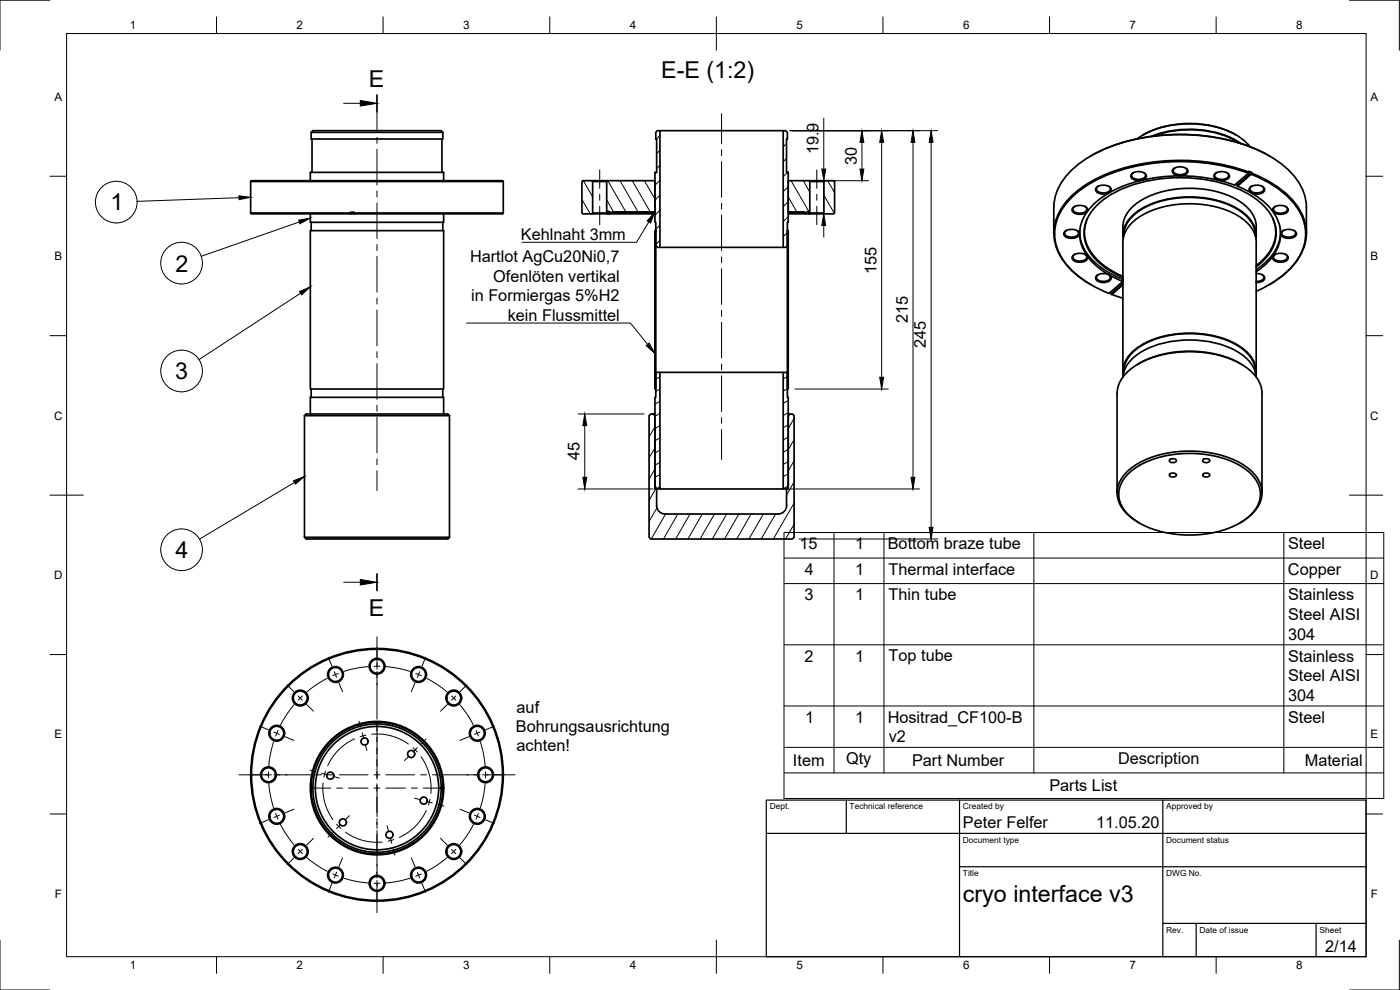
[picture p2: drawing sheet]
<svg xmlns="http://www.w3.org/2000/svg" width="420mm" height="297mm" viewBox="0 0 420 297" stroke-linecap="round" stroke-linejoin="round" font-family="sans-serif">
<!-- layer: Visible -->
<g fill="none" stroke="#000" stroke-width=".51">
<path d="M93.4 39.7a2.5 2.5 0 0 1 2.5-.5h34.5a2.5 2.5 0 0 1 2.5 .5M93.4 39.7h39.5M93.4 39.7v2h39.5v-2M197.3 39.2h.8v35h-.8l-.5-.5v-7h-.2v-15h.5v-10h-.3v-2zM198.1 39.2h37M235.1 39.2h.7l.5 .5v2h-.2v10h.5v15h-.3v7l-.5 .5h-.7zM75.2 54.5a3.2 3.2 0 0 1 2.4-.3h71.1a3.2 3.2 0 0 1 2.3 .3M75.2 54.5h75.8M75.2 54.5v9.4a2.98 2.98 0 0 0 2.3 .3h28.8M93.1 54.2v-2.5h40v2.5M93.6 41.7v10M132.6 41.7v10"/>
<path d="M151 54.5v9.4M174.6 54.5l.3-.3h2.7l.3 .3v9.4l-.3 .3h-2.7l-.3-.3zM177.6 54.2h4.7M177.9 54.5h4.2M236.6 54.2h6.2l.2 .3v9.4l-.2 .3-.1-.8-1.3 .5-.1-.3h-4.7zM242.8 54.2h4.7M243 54.5h4.2M247.5 54.2h2.7l.3 .3v9.4l-.3 .3h-2.7l-.3-.3v-9.4zM327.3 46.8a58 58 0 0 1 37.9-5.5 47.6 47.6 0 0 1 15.9 5.5M329.1 56.2a3.2 3.2 0 0 1 4.3 .4 1.46 1.46 0 0 1-1.7 1.6h-1.2a1.33 1.33 0 0 1-1.3-.5 1.33 1.33 0 0 1-.1-1.5zM329.6 55.9a1 1 0 0 0-.5 1.1 1 1 0 0 0 1 .7 2.24 2.24 0 0 0 3.1-1.2l-.5-.6M339.7 52.2a3.2 3.2 0 0 1 4.3 .3 1.46 1.46 0 0 1-1.7 1.6h-1.2a1.33 1.33 0 0 1-1.4-.5 1.33 1.33 0 0 1 0-1.4z"/>
<path d="M340.1 51.8a1 1 0 0 0-.4 1.2 1 1 0 0 0 1 .7 2.24 2.24 0 0 0 3.1-1.2l-.5-.7M341.3 41.6a29.4 29.4 0 0 1 22.7-3.7 18.9 18.9 0 0 1 11.1 6.1M343.3 40.3l-.3 .2M343.3 40.3a30.1 30.1 0 0 1 27.4 0M345.5 40.9a31.3 31.3 0 0 1 25.7 1.3l1.2 .8M346.2 40.8a30.5 30.5 0 0 1 25.6 2.1M352.1 50.7a3.2 3.2 0 0 1 4.4 .3 1.46 1.46 0 0 1-1.7 1.7h-1.2a1.33 1.33 0 0 1-1.4-.5 1.33 1.33 0 0 1-.1-1.5zM352.6 50.4a1 1 0 0 0-.5 1.2 1 1 0 0 0 1.1 .7 2.24 2.24 0 0 0 3.1-1.2l-.5-.7M364.6 52.2a3.2 3.2 0 0 1 4.3 .3 1.46 1.46 0 0 1-1.7 1.6h-1.2a1.33 1.33 0 0 1-1.3-.5 1.33 1.33 0 0 1-.1-1.4zM365.1 51.8a1 1 0 0 0-.5 1.2 1 1 0 0 0 1 .7 2.24 2.24 0 0 0 3.1-1.2l-.5-.7M370.6 40.3l.4 .2M370.8 55.2l.5 .2"/>
<path d="M371.3 55.5v.4M371.3 55.9a21.1 21.1 0 0 1 12.1 10 11.2 11.2 0 0 1-3 12.9l-3.4 2.7M374.7 52a60.9 60.9 0 0 0-44.9 1.6 24.4 24.4 0 0 0-12.5 12 14.2 14.2 0 0 0 4.1 15.3 32.9 32.9 0 0 0 11.4 7.1l4.2-3.5v-.5M374.8 51.4l-.1 .6-4.2 3.5a48.3 48.3 0 0 0-37 2 17.8 17.8 0 0 0-9.1 9.7 11.6 11.6 0 0 0 4 12 26.4 26.4 0 0 0 8.6 5.3M374.8 51.4l.8 .3M374.8 51.6a61.3 61.3 0 0 0-44.8 1.5 25.3 25.3 0 0 0-12.7 11.7 13.9 13.9 0 0 0 3.3 15.3 28.4 28.4 0 0 0 6.8 5.3M375.1 56.2a3.2 3.2 0 0 1 4.4 .4 1.46 1.46 0 0 1-1.7 1.6h-1.2a1.33 1.33 0 0 1-1.4-.5 1.33 1.33 0 0 1-.1-1.5zM375.5 52.3l-4.2 3.6M375.5 52.3a26.8 26.8 0 0 1 15.1 12.2 13.8 13.8 0 0 1-3.5 16.2l-2.3 2.1-2.8 2-5 2.6M375.6 55.9a1 1 0 0 0-.4 1.1 1 1 0 0 0 1 .7 2.24 2.24 0 0 0 3.1-1.2l-.5-.6M375.6 52a27.1 27.1 0 0 1 15.1 12.1 13.8 13.8 0 0 1-3.1 16.1l-3.6 3.2-3.1 2M375.6 52l-.1 .3"/>
<path d="M375.6 51.8v.2M375.6 51.8l-4.3 3.7M75.2 63.9h30v-.2h1v.2M93.1 64.2v2.5h40v-2.5M93.1 69.2h40v47.5h-40zM93.4 66.7v2.5M105.2 63.9l.1 .3M132.9 66.7v2.5M151 63.9l-.2 .3h-44.5M151 63.9h-44.8l.1 .3M177.6 64.2h4.7M177.9 63.9h4.2"/>
<path d="M182.4 64.2h.5v-.5h.1v.5h13.6M182.5 63.4l1.2 .5 .1-.3h12.8v-9.4h-14.3l-.2 .3v9.4M182.5 63.4l-.1 .8-.3-.3M182.9 64.2h.1M183.7 63.9h12.9M196.6 69.2h.2v47.5h-.2zM198.1 74.2h37M236.3 69.2h.3v47.5h-.3zM236.6 63.9h4.8M236.6 64.2h6.1M242.8 64.2h4.7M243 63.9h4.2"/>
<path d="M316.3 62.2v7.8M316.3 62.2a16.7 16.7 0 0 1 7.6-13.1 50.5 50.5 0 0 1 30.3-8.7 52.9 52.9 0 0 1 28.6 7.5 19.2 19.2 0 0 1 9.2 12.7l.1 1.6M319.5 69.5a3.2 3.2 0 0 1 4.4 .3 1.46 1.46 0 0 1-1.7 1.7h-1.2a1.33 1.33 0 0 1-1.4-.5 1.33 1.33 0 0 1-.1-1.5zM320 69.1a1 1 0 0 0-.4 1.2 1 1 0 0 0 1 .7 2.24 2.24 0 0 0 3.1-1.2l-.5-.7M322 76.7a3.2 3.2 0 0 1 4.4 .3 1.46 1.46 0 0 1-1.7 1.6h-1.2a1.33 1.33 0 0 1-1.4-.5 1.33 1.33 0 0 1-.1-1.4zM322 62.3a3.2 3.2 0 0 1 4.4 .3 1.46 1.46 0 0 1-1.7 1.7h-1.2a1.33 1.33 0 0 1-1.4-.5 1.33 1.33 0 0 1-.1-1.5zM322.5 76.3a1 1 0 0 0-.5 1.2 1 1 0 0 0 1.1 .7 2.24 2.24 0 0 0 3.1-1.2l-.5-.7M322.5 62a1 1 0 0 0-.5 1.1 1 1 0 0 0 1.1 .7 2.24 2.24 0 0 0 3.1-1.2l-.5-.6M326.4 65.5a10.8 10.8 0 0 0 3.4 12.9 24.8 24.8 0 0 0 7.2 4.5M337 72.7a10 10 0 0 1 5.9-8.2 31.4 31.4 0 0 1 28.3 0 10 10 0 0 1 5.8 8.2M337 70.6a10 10 0 0 1 5.9-10.7 31.4 31.4 0 0 1 28.3 0 10.1 10.1 0 0 1 5.8 10.7M337 72.7v38.8"/>
<path d="M337.1 71.6a9.3 9.3 0 0 1 5.4-8.9 31.1 31.1 0 0 1 29 0 9.3 9.3 0 0 1 5.4 8.9M376.7 70.6v.3M376.8 70.6a9.9 9.9 0 0 0-5.8-8 31 31 0 0 0-28 0 9.9 9.9 0 0 0-5.8 8.3M377 72.7v38.8M382 65.5a11 11 0 0 1-3.8 13.2l-1.2 1M382.2 76.7a3.2 3.2 0 0 1 4.4 .3 1.46 1.46 0 0 1-1.7 1.6h-1.2a1.33 1.33 0 0 1-1.4-.5 1.33 1.33 0 0 1-.1-1.4zM382.2 62.3a3.2 3.2 0 0 1 4.4 .3 1.46 1.46 0 0 1-1.7 1.7h-1.2a1.33 1.33 0 0 1-1.4-.5 1.33 1.33 0 0 1-.1-1.5zM382.7 76.3a1 1 0 0 0-.5 1.2 1 1 0 0 0 1.1 .7 2.24 2.24 0 0 0 3.1-1.2l-.6-.7M382.7 62a1 1 0 0 0-.5 1.1 1 1 0 0 0 1.1 .7 2.24 2.24 0 0 0 3.1-1.2l-.6-.6M384.7 69.5a3.2 3.2 0 0 1 4.3 .3 1.46 1.46 0 0 1-1.7 1.7h-1.2a1.33 1.33 0 0 1-1.3-.5 1.33 1.33 0 0 1-.1-1.5zM385.2 69.1a1 1 0 0 0-.5 1.2 1 1 0 0 0 1 .7 2.24 2.24 0 0 0 3.1-1.2l-.5-.7M392.1 62.2v7.8"/>
<path d="M329.1 82.8a3.2 3.2 0 0 1 4.3 .3 1.46 1.46 0 0 1-1.7 1.6h-1.2a1.33 1.33 0 0 1-1.3-.5 1.33 1.33 0 0 1-.1-1.4zM329.6 82.4a1 1 0 0 0-.5 1.2 1 1 0 0 0 1 .7 2.24 2.24 0 0 0 3.1-1.2l-.5-.7M333 87.9l.5 .2M333.5 88.1l.2 .3M333.7 88.4l3.3 1.1M337 84h.1M337 85.5l-3.3 2.9M337 85.1l-3.5 3M377 82.1a2.03 2.03 0 0 1 2.5 1.5l-.6 .8-1.9 .4M377 80a12.8 12.8 0 0 0 6-10.9 15.3 15.3 0 0 0-8.9-11.2 45.4 45.4 0 0 0-39.9 0 15.8 15.8 0 0 0-8.7 10.4 12.1 12.1 0 0 0 5.4 11.4 27 27 0 0 0 6.1 3.5M378.8 82.4a1.06 1.06 0 0 1 .4 1.3 1.06 1.06 0 0 1-1.2 .7h-1M93.4 116.7v2.5"/>
<path d="M132.9 116.7v2.5M196.8 112l.3-.3h1v35h-1.5v-27.5h.2zM198.1 111.7h37M235.1 111.7h1l.2 .3v7.2h.3v27.5h-1.5zM337 113.1a10.4 10.4 0 0 1 6.1-7.9 31.1 31.1 0 0 1 29.1 .8 9.9 9.9 0 0 1 4.8 7.1M337.1 112.5a9.3 9.3 0 0 1 5.4-9 31.1 31.1 0 0 1 29 0 9.3 9.3 0 0 1 5.4 9M341.5 109.2a32.9 32.9 0 0 1 30.9 0M376.7 111.5v.2M376.8 111.5a9.9 9.9 0 0 0-5.8-8.1 31 31 0 0 0-28 0 9.9 9.9 0 0 0-5.8 8.3M91.4 124.7a2.59 2.59 0 0 1 2.5-.5h38.5a2.59 2.59 0 0 1 2.5 .5M91.4 124.7h43.5M91.4 124.7v36.5a2.59 2.59 0 0 0 2.5 .5h38.5a2.59 2.59 0 0 0 2.5-.5"/>
<path d="M93.1 124.2v-5h40v5M134.9 124.7v36.5M196 124.2h.6M236.6 124.2h.5M351 138l1-.4a.77 .77 0 0 1 1 .8l-1 .4a.77 .77 0 0 1-1-.8zM361 138l1-.4a.77 .77 0 0 1 1 .8l-1 .4a.77 .77 0 0 1-1-.8zM198.1 146.7h37M199.6 154.2h34M236.1 146.7v5a2.51 2.51 0 0 1-2.5 2.5M236.1 146.7l.5-1.5v-20.5l.5-.5h.7l.5 .5v36.5l-.5 .5h-42.5l-.5-.5v-36.5l.5-.5h.7l.6 .5v20.5l.5 1.5v5a2.51 2.51 0 0 0 2.5 2.5M335.2 147.9l.1-29.9a10.5 10.5 0 0 1 5.7-8.4 33.7 33.7 0 0 1 32.1 0 10.5 10.5 0 0 1 5.7 8.4l-.1 29.9M338.2 142.6a25 25 0 0 1 17-6.5 28.9 28.9 0 0 1 19.6 5.5 8.2 8.2 0 0 1 0 13.4 29.4 29.4 0 0 1-21.4 5.4 24.4 24.4 0 0 1-15.2-6.4 7.9 7.9 0 0 1 0-11.4z"/>
<path d="M341.5 156.7l.4 .2M341.6 156.7a10.7 10.7 0 0 1-6.3-8.9 10.8 10.8 0 0 1 6.3-8.8 34.1 34.1 0 0 1 30.8 0 10.8 10.8 0 0 1 6.4 8.8 10.7 10.7 0 0 1-6.4 8.9M351 142.3l1-.4a.77 .77 0 0 1 1 .9l-1 .3a.77 .77 0 0 1-1-.8zM361 142.3l1-.4a.77 .77 0 0 1 1 .9l-1 .3a.77 .77 0 0 1-1-.8zM372.4 156.7l-.3 .2M91.4 161.2h43.5"/>
<circle cx="113.1" cy="199.9" r="2.36"/>
<circle cx="113.1" cy="199.9" r="2.11"/>
<circle cx="90.1" cy="209.4" r="2.36"/>
<circle cx="90.1" cy="209.4" r="2.11"/>
<circle cx="100.7" cy="202.4" r="2.36"/>
<circle cx="100.7" cy="202.4" r="2.11"/>
<circle cx="125.6" cy="202.4" r="2.36"/>
<circle cx="125.6" cy="202.4" r="2.11"/>
<circle cx="136.2" cy="209.4" r="2.36"/>
<circle cx="136.2" cy="209.4" r="2.11"/>
<circle cx="80.6" cy="232.5" r="2.36"/>
<circle cx="80.6" cy="232.5" r="2.11"/>
<circle cx="83" cy="220" r="2.36"/>
<circle cx="83" cy="220" r="2.11"/>
<circle cx="99.1" cy="232.7" r="1.07"/>
<circle cx="109.4" cy="222.5" r="1.07"/>
<circle cx="113.1" cy="232.5" r="37.9"/>
<circle cx="113.1" cy="236.5" r="20"/>
<circle cx="113.1" cy="236.5" r="19.3"/>
<circle cx="113.1" cy="236.5" r="18.5"/>
<circle cx="113.1" cy="236.5" r="19.8"/>
<circle cx="113.2" cy="232.5" r="37.7"/>
<circle cx="123.4" cy="226.2" r="1.07"/>
<circle cx="143.2" cy="220" r="2.36"/>
<circle cx="143.2" cy="220" r="2.11"/>
<circle cx="145.7" cy="232.5" r="2.36"/>
<circle cx="145.7" cy="232.5" r="2.11"/>
<circle cx="83" cy="244.9" r="2.36"/>
<circle cx="83" cy="244.9" r="2.11"/>
<circle cx="90.1" cy="255.5" r="2.36"/>
<circle cx="90.1" cy="255.5" r="2.11"/>
<circle cx="102.9" cy="246.7" r="1.07"/>
<circle cx="116.9" cy="250.5" r="1.07"/>
<circle cx="127.2" cy="240.2" r="1.07"/>
<circle cx="136.2" cy="255.5" r="2.36"/>
<circle cx="136.2" cy="255.5" r="2.11"/>
<circle cx="143.2" cy="244.9" r="2.36"/>
<circle cx="143.2" cy="244.9" r="2.11"/>
<circle cx="100.7" cy="262.6" r="2.36"/>
<circle cx="100.7" cy="262.6" r="2.11"/>
<circle cx="113.1" cy="265" r="2.36"/>
<circle cx="113.1" cy="265" r="2.11"/>
<circle cx="125.6" cy="262.6" r="2.36"/>
<circle cx="125.6" cy="262.6" r="2.11"/>
</g>
<!-- layer: Visible Narrow -->
<path d="M324 69.9a14.2 14.2 0 0 0 6.9 10.8l2.9 1.7 3.2 1.5M324.3 67.6a12.3 12.3 0 0 0 5.1 11.8l4.2 2.8 3.4 1.5M384 67.6a12.6 12.6 0 0 1-5.8 12.3l-1.2 .9M384.3 69.9a14.4 14.4 0 0 1-7.3 11.1" fill="none" stroke="#000" stroke-width=".3"/>
<!-- layer: TitleBlock -->
<path d="M230 240.1h180v46.9h-180zM230 250h180M254 240.1v9.9M288 240.1v46.9M349 240.1v46.9M288 260.1h122M349 277.1h61M359 277.1v9.9M395 277.1v9.9" fill="none" stroke="#000" stroke-width=".36"/>
<!-- layer: Border -->
<g fill="none" stroke="#000" stroke-width=".3">
<path d="M15 .1h-15v15M20 10.1h390v276.9h-390zM65 5.1v5M115 5.1v5M165 5.1v5M215 5.1v10M265 5.1v5M315 5.1v5M365 5.1v5M405 .1h15v15M15 52.9h5M410 52.9h5"/>
<path d="M15 100.7h5M410 100.7h5M15 148.6h10M405 148.6h10M15 196.4h5M410 196.4h5M15 244.2h5M410 244.2h5M0 282.1v14.9h15M65 287v5M115 287v5M165 287v5"/>
<path d="M215 282.1v9.9M265 287v5M315 287v5M365 287v5M420 282.1v14.9h-15"/>
</g>
<!-- layer: Smart Centers -->
<g fill="none" stroke="#000" stroke-width=".3">
<path d="M113.1 33.5v5.9M216.6 34.1v9M113.1 41.2v1.8M113.1 44.8v10.7M113.1 57.3v1.8M180 51v5.5M180 58.3v1.8M216.6 44.9v1.8M216.6 48.5v10.7M245.1 51v5.5M245.1 58.3v1.8M113.1 60.9v10.7"/>
<path d="M113.1 73.4v1.8M113.1 76.9v10.8M180 61.9v5.5M216.6 61v1.8M216.6 64.5v10.8M216.6 77.1v1.7M245.1 61.9v5.5M113.1 89.5v1.7M113.1 93v10.7M216.6 80.6v10.7M216.6 93.1v1.8M216.6 96.7v10.7"/>
<path d="M113.1 105.5v1.8M113.1 109.1v10.7M216.6 109.2v1.8M216.6 112.8v10.7M113.1 121.6v1.8M113.1 125.2v10.7M113.1 137.7v1.8M216.6 125.3v1.7M216.6 128.8v9M113.1 141.2v6M98.5 197.2l1.1 2.7M112.3 199.9h1.7"/>
<path d="M113.1 191.1v9.7M127.7 197.2l-1.1 2.7M77.9 217.9l2.7 1.1M82.2 219.7l1.7 .7M83.4 219.2l-.7 1.6M86.1 205.5l2.1 2M88.3 211.4l-2.7 3.6-1.4 2.6M89.5 208.8l1.2 1.3M90.8 208.8l-1.3 1.3M92 211.3l2.1 2.1M98.2 203.5l-2.5 1.5-3.6 2.6M100.3 201.6l.7 1.6"/>
<path d="M101.5 202.1l-1.6 .6M101.7 204.9l1.1 2.6M107.7 216.4l.5 1.8M108.7 219.9l.5 1.7M110.4 200l-4.4 .7-2.8 .8M113.1 201.5v14.3M113.1 216.7v17.1M115.8 200l4.4 .7 2.9 .8M124.6 204.9l-1.2 2.6M124.8 202.1l1.6 .6M125.9 201.6l-.6 1.6M128 203.5l3.8 2.3 2.4 1.8"/>
<path d="M134.3 211.3l-2.1 2.1M135.5 208.8l1.3 1.3M136.8 208.8l-1.3 1.3M138 211.4l2.6 3.6 1.5 2.6M140.1 205.5l-2.1 2M142.9 219.2l.7 1.6M144.1 219.7l-1.7 .7M148.4 217.9l-2.7 1.1M71.7 232.5h9.7M80.6 231.6v1.8M80.7 235.1l.3 3 1.1 4.3M82.1 222.5l-1.1 4.4-.3 2.9"/>
<path d="M82.2 232.5h14.3M85.5 221l2.7 1.2M93 231.1l1.8 .5M93.4 236.5h5.8M96.6 232l1.7 .5M97 234.9a16.2 16.2 0 0 0 2.9 11M97.7 231.4l-.5 1.7M98.2 232.5h1.8M100 233l1.8 .5M101 236.5h1.8M101.8 232.5h8.6M104.6 236.5h5.8"/>
<path d="M106.4 221.7a16.3 16.3 0 0 0-8.1 8.1M109.6 223.4l.5 1.8M109.8 220.6l-1.7 .4M111.6 220.3a16.3 16.3 0 0 1 11 3M112.2 232.5h1.8M112.2 236.5h1.8M113.1 235.1v9.9M115.8 232.5h8.7M115.8 236.5h5.9M122.7 226.9l-1.3 1.3M123.4 236.5h1.8M124 224.4l1.2 1.2"/>
<path d="M124.4 239.5l1.8 .5M125.2 224.4l-1.2 1.2M126.2 232.5h1.8M126.3 227a16.3 16.3 0 0 1 3 11M127 236.5h5.9M127.8 221.7l-1.3 1.4M129 239.8l-.4 1.7M129.8 232.5h14.3M140.8 221l-2.8 1.2M144.1 222.5l1.1 4.4 .4 2.9M144.8 232.5h9.7M145.6 235.1l-.4 3-1.1 4.3"/>
<path d="M145.7 231.6v1.8M80.6 246l-2.7 1.1M82.7 244.1l.7 1.7M83.9 244.6l-1.7 .7M84.2 247.4l1.4 2.5 2.7 3.6M88.2 257.4l-2.1 2.1M88.2 242.8l-2.7 1.1M89.5 254.9l1.3 1.2M90.7 254.9l-1.2 1.2M92.1 257.3l3.6 2.7 2.5 1.4M94.1 251.6l-2.1 2M99.7 249.9l-1.3 1.3"/>
<path d="M101 247.3l1.3 1.3M102.3 247.3l-1.3 1.3M102.8 257.4l-1.1 2.7M103.7 249.7a16.3 16.3 0 0 0 11 3M104.9 244.7l-1.4 1.4M113.1 245.6v3M113.1 249.2v14.2M116.2 247.8l.4 1.8M117.1 251.3l.5 1.7M118 254.7l.5 1.9M118.2 251.9l-1.7 .5M123.4 257.4l1.2 2.7"/>
<path d="M127.9 243.2a16.3 16.3 0 0 1-8 8.1M128 240.4l1.7 .5M131.4 241.4l1.8 .5M132.2 251.6l2.1 2M134.2 257.3l-2.4 1.8-3.8 2.3M135.5 254.9l1.3 1.2M136.8 254.9l-1.3 1.2M138 242.8l2.8 1.1M138 257.4l2.1 2.1M142.1 247.4l-1.5 2.5-2.6 3.6M142.4 244.6l1.7 .7M143.6 244.1l-.7 1.7"/>
<path d="M145.7 246l2.7 1.1M99.6 265l-1.1 2.7M99.9 262.2l1.6 .7M101 261.7l-.7 1.7M103.2 263.5l2.8 .8 4.4 .6M112.3 265h1.7M113.1 264.1v9.8M123.1 263.5l-2.9 .8-4.4 .6M125.3 261.7l.6 1.7M126.4 262.2l-1.6 .7M126.6 265l1.1 2.7"/>
</g>
<!-- layer: Hatching -->
<g fill="none" stroke="#000" stroke-width=".3">
<path d="M235.4 39.2l-.3 .3M174.6 59.8l2.5 4.4M175.1 54.2l2.8 4.9M182.1 60l2 3.6M182.4 54.2l5.4 9.4M186.1 54.2l5.4 9.4M189.7 54.2l5.4 9.4M193.4 54.2l3.2 5.5M198.1 40.6l-1.1 1.1M198.1 45.1l-1.1 1M198.1 49.6l-1.1 1M198.1 54.1l-1.5 1.5"/>
<path d="M198.1 58.6l-1.5 1.5M236.1 43l-1 1M236.1 47.5l-1 1M236.3 51.7l-1.2 1.3M236.6 56l-1.5 1.5M236.6 59.1l2.5 4.5M237.4 54.2l5.6 9.7M241.1 54.2l1.9 3.4M247.2 58.5l3.2 5.5M248.4 54.2l2 3.6M196.6 76l.2 .3M196.6 71.6l.2 .2"/>
<path d="M198.1 63.1l-1.5 1.5M198.1 67.6l-1.3 1.2M198.1 72.1l-1.3 1.2M236.3 69.7l-1.2 1.3M236.3 79.9l.3 .2M236.3 75.4l.3 .2M236.3 70.9l.3 .2M236.6 60.5l-1.5 1.5M236.6 65l-1.5 1.5M196.6 98.5l.2 .2M196.6 94l.2 .2M196.6 89.5l.2 .3"/>
<path d="M196.6 85l.2 .3M196.6 80.5l.2 .3M236.3 97.8l.3 .3M236.3 93.3l.3 .3M236.3 88.8l.3 .3M236.3 84.4l.3 .2M196.6 116.4l.2 .3M196.6 112l.2 .2M196.6 107.5l.2 .2M196.6 103l.2 .2M198.1 113l-1.3 .8M198.1 116.7l-1.3 .7"/>
<path d="M236.3 115.8l.3 .2M236.3 111.3l.3 .3M236.3 106.8l.3 .3M236.3 102.3l.3 .3M236.3 113l-1.2 .7M236.3 116.6l-1.2 .8M194.8 124.7h.1M196.6 128l-1.8 3.1M196.6 134.4l-1.8 3M198.1 120.4l-1.5 .8M198.1 124l-1.5 .9M198.1 127.7l-1.5 .9"/>
<path d="M198.1 131.4l-1.5 .8M198.1 135.1l-1.5 .8M198.1 138.7l-1.5 .9M236.6 120.1l-1.5 .9M236.6 123.8l-1.5 .9M236.6 127.5l-1.5 .8M236.6 131.1l-1.5 .9M236.6 134.8l-1.5 .9M236.6 138.5l-1.5 .8M238.3 125.6l-1.7 3M238.3 131.9l-1.7 3.1M238.3 138.3l-1.7 3"/>
<path d="M196.6 140.7l-1.8 3.1M196.9 146.5l-2.1 3.6M197.1 152.4l-2.3 4.1M198.1 142.4l-1.5 .8M198.1 146l-1.2 .7M199.8 154.2l-4.4 7.5M203.4 154.2l-4.3 7.5M207.1 154.2l-4.3 7.5M210.8 154.2l-4.4 7.5M214.4 154.2l-4.3 7.5M218.1 154.2l-4.3 7.5M221.8 154.2l-4.4 7.5"/>
<path d="M225.4 154.2l-4.3 7.5M229.1 154.2l-4.3 7.5M232.8 154.2l-4.4 7.5M236.6 142.1l-1.5 .9M236.6 145.8l-1.5 .9M238.3 144.6l-2.2 3.9M238.3 151l-6.2 10.7M238.3 157.3l-2.5 4.4"/>
</g>
<!-- layer: Section Lines -->
<path d="M113.1 28.5v5M113.1 172.2v5" fill="none" stroke="#000" stroke-width=".51"/>
<path d="M103.1 31h5M103.1 174.7h5" fill="none" stroke="#000" stroke-width=".3"/>
<path d="M108.1 30.1l5 .9-5 .8zM108.1 173.9l5 .8-5 .8z" fill="#000" stroke="#000" stroke-width=".3"/>
<!-- layer: FD_Dimensions -->
<g fill="none" stroke="#000" stroke-width=".3">
<path d="M237 39.2h44.4M247.2 35.4v15.3M244.8 54.2h15.9M247.2 54.2v10M258.7 42.7v8M264.6 42.7v70.5M274 42.7v100.5M279.4 42.7v115.5M245.2 64.2h.3M247.2 67.7v3.5M238.5 116.7h28.1M173.5 124.2h19.8"/>
<path d="M175.5 127.7v15.5M173.5 146.7h22.5M237 146.7h39M239.8 161.7h41.6"/>
</g>
<path d="M246.6 50.7h1.2l-.6 3.5zM258.7 39.2l.5 3.5h-1.1zM258.1 50.7h1.1l-.5 3.5zM264.6 39.2l.6 3.5h-1.2zM274 39.2l.6 3.5h-1.2zM279.4 39.2l.6 3.5h-1.2zM247.2 64.2l.6 3.5h-1.2zM264 113.2h1.2l-.6 3.5zM175.5 124.2l.6 3.5h-1.2zM174.9 143.2h1.2l-.6 3.5zM273.4 143.2h1.2l-.6 3.5zM278.8 158.2h1.2l-.6 3.5z" fill="#000" stroke="#000" stroke-width=".3"/>
<!-- layer: Leaders -->
<path d="M196.6 63.6l-1.4 3.3-1-.6zM193.9 103.7l.9-.7 1.8 3.1z" fill="#000" stroke="#000" stroke-width=".3"/>
<path d="M194.7 66.6l-3.7 6.1h-34.3M140 96.9h49.2l5.2 6.4" fill="none" stroke="#000" stroke-width=".3"/>
<!-- layer: Parts Lists -->
<path d="M235.3 159.8h180v79.8h-180zM250.3 159.8v72.1M265.3 159.8v72.1M310.3 159.8v72.1M385.3 159.8v72.1M235.3 175.1h180M235.3 167.4h180M235.3 193.5h180M235.3 211.8h180M235.3 231.9h180M235.3 224.2h180" fill="none" stroke="#000" stroke-width=".3"/>
<!-- layer: Balloons -->
<g fill="none" stroke="#000" stroke-width=".3">
<path d="M71.7 59.3l-30.6 1.1M89.8 66.6l-29.4 10.3M90.2 88l-30.5 19.9M88.4 144.8l-28.5 17"/>
<circle cx="34.9" cy="60.6" r="6.3"/>
<circle cx="54.5" cy="78.9" r="6.3"/>
<circle cx="54.5" cy="111.3" r="6.3"/>
<circle cx="54.5" cy="164.9" r="6.3"/>
</g>
<path d="M71.7 58.7l3.5 .5-3.4 .7zM89.6 66l3.5-.6-3.1 1.7zM89.9 87.5l3.2-1.4-2.6 2.4zM88.1 144.3l3.3-1.3-2.7 2.3z" fill="#000" stroke="#000" stroke-width=".3"/>
<g font-size="7">
<text x="198.4" y="23.4">E-E (1:2)</text>
<text x="110.7" y="26">E</text>
<text x="33.2" y="63.1">1</text>
<text x="52.6" y="81.5">2</text>
<text x="52.6" y="113.8">3</text>
<text x="52.7" y="167.5">4</text>
<text x="110.7" y="184.7">E</text>
<text x="289" y="270.6">cryo interface v3</text>
</g>
<g font-size="4.9">
<text x="245.7" y="46.3" transform="rotate(-90 245.7 46.3)">19.9</text>
<text x="257.1" y="49.4" transform="rotate(-90 257.1 49.4)">30</text>
<text x="156.3" y="72">Kehlnaht 3mm</text>
<text x="141.1" y="78.6">Hartlot AgCu20Ni0,7</text>
<text x="263" y="82.2" transform="rotate(-90 263 82.2)">155</text>
<text x="148" y="84.5">Ofenlöten vertikal</text>
<text x="141.4" y="90.4">in Formiergas 5%H2</text>
<text x="152.4" y="96.2">kein Flussmittel</text>
<text x="272.4" y="97" transform="rotate(-90 272.4 97)">215</text>
<text x="277.9" y="104.5" transform="rotate(-90 277.9 104.5)">245</text>
<text x="173.9" y="138.1" transform="rotate(-90 173.9 138.1)">45</text>
<text x="239.9" y="164.8">15</text>
<text x="256.6" y="164.8">1</text>
<text x="266.4" y="164.8">Bottom braze tube</text>
<text x="386.6" y="164.8">Steel</text>
<text x="241.5" y="172.4">4</text>
<text x="256.6" y="172.5">1</text>
<text x="266.7" y="172.5">Thermal interface</text>
<text x="386.5" y="172.5">Copper</text>
<text x="241.4" y="180.1">3</text>
<text x="256.6" y="180.1">1</text>
<text x="266.7" y="180.1">Thin tube</text>
<text x="386.6" y="180.2">Stainless</text>
<text x="386.6" y="186.1">Steel AISI</text>
<text x="386.6" y="191.9">304</text>
<text x="241.5" y="198.5">2</text>
<text x="256.6" y="198.5">1</text>
<text x="266.7" y="198.5">Top tube</text>
<text x="386.6" y="198.5">Stainless</text>
<text x="386.6" y="204.4">Steel AISI</text>
<text x="155" y="213.8">auf</text>
<text x="386.6" y="210.3">304</text>
<text x="154.8" y="219.6">Bohrungsausrichtung</text>
<text x="241.6" y="216.8">1</text>
<text x="256.6" y="216.8">1</text>
<text x="266.4" y="216.9">Hositrad_CF100-B</text>
<text x="386.6" y="216.9">Steel</text>
<text x="155" y="225.5">achten!</text>
<text x="266.7" y="222.7">v2</text>
<text x="238" y="229.8">Item</text>
<text x="253.9" y="229.3">Qty</text>
<text x="273.7" y="229.8">Part Number</text>
<text x="335.5" y="229.3">Description</text>
<text x="391.6" y="229.8">Material</text>
<text x="314.9" y="237.5">Parts List</text>
<text x="289" y="248.5">Peter Felfer</text>
<text x="329" y="248.5">11.05.20</text>
<text x="397.7" y="285.7">2/14</text>
</g>
<g font-size="3.5">
<text x="39" y="8.8">1</text>
<text x="89" y="8.8">2</text>
<text x="139" y="8.8">3</text>
<text x="189" y="8.8">4</text>
<text x="239" y="8.8">5</text>
<text x="289" y="8.8">6</text>
<text x="339" y="8.8">7</text>
<text x="389" y="8.8">8</text>
<text x="16.3" y="30.2">A</text>
<text x="411.3" y="30.2">A</text>
<text x="16.3" y="78">B</text>
<text x="411.3" y="78">B</text>
<text x="16.2" y="125.9">C</text>
<text x="411.2" y="125.9">C</text>
<text x="16.2" y="173.7">D</text>
<text x="411.2" y="173.7">D</text>
<text x="16.3" y="221.6">E</text>
<text x="411.3" y="221.6">E</text>
<text x="16.4" y="269.4">F</text>
<text x="411.4" y="269.4">F</text>
<text x="39" y="290.8">1</text>
<text x="89" y="290.8">2</text>
<text x="139" y="290.8">3</text>
<text x="189" y="290.8">4</text>
<text x="239" y="290.8">5</text>
<text x="289" y="290.8">6</text>
<text x="339" y="290.8">7</text>
<text x="389" y="290.8">8</text>
</g>
<g font-size="2.5">
<text x="231" y="242.9">Dept.</text>
<text x="255" y="242.9">Technical reference</text>
<text x="289" y="242.9">Created by</text>
<text x="350" y="242.9">Approved by</text>
<text x="289" y="252.8">Document type</text>
<text x="350" y="252.8">Document status</text>
<text x="289" y="262.9">Title</text>
<text x="350" y="262.9">DWG No.</text>
<text x="350" y="279.9">Rev.</text>
<text x="360" y="279.9">Date of issue</text>
<text x="396" y="279.9">Sheet</text>
</g>
</svg>
